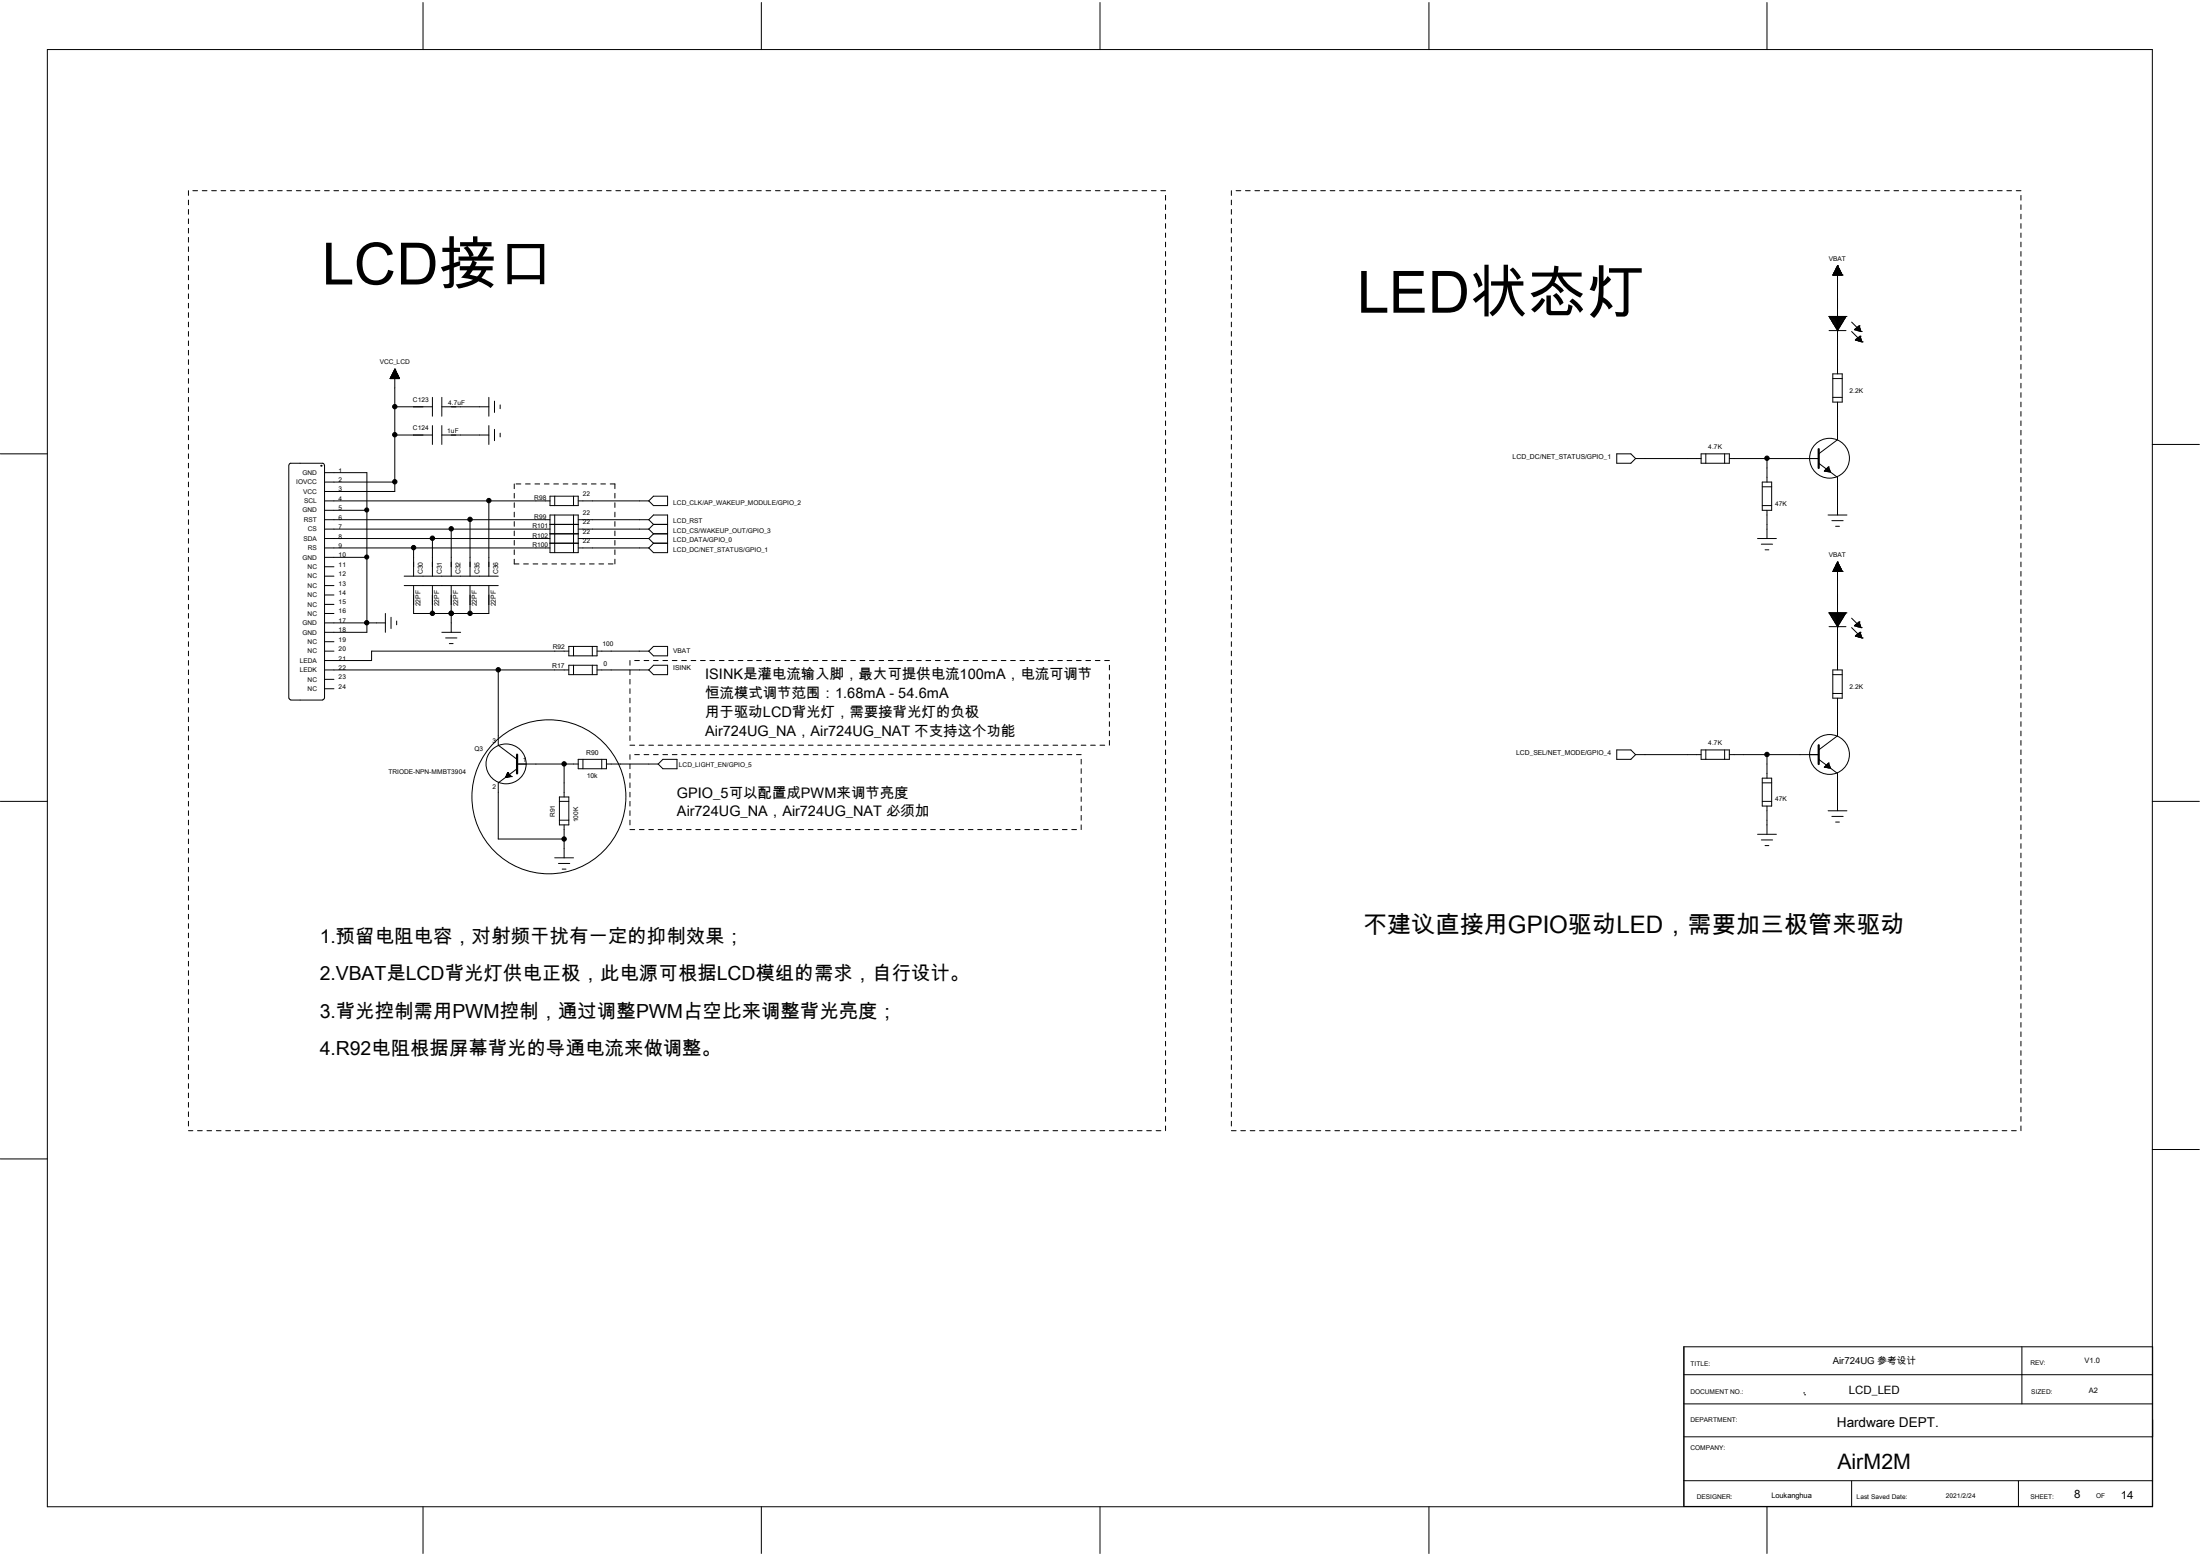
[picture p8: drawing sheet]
<svg xmlns="http://www.w3.org/2000/svg" width="297mm" height="210mm" viewBox="0 0 297 210" stroke-linecap="round" stroke-linejoin="round" font-family="sans-serif">
<g fill="none" stroke="#000" stroke-width=".14">
<path d="M6.4 6.7h284.2v196.7h-284.2zM57.1 .3v6.4M102.8 .3v6.4M148.5 .3v6.4M192.9 .3v6.4M238.5 .3v6.4M25.4 25.7v.7M25.4 27v.6M25.4 28.3v.6M25.4 29.5v.7M25.4 30.8v.7M25.4 32v.7"/>
<path d="M25.4 33.3v.7M25.4 34.6v.6M25.4 35.9v.6M25.4 37.1v.7M25.4 38.4v.6M25.4 39.7v.6M26 25.7h.7M27.3 25.7h.6M28.6 25.7h.6M29.8 25.7h.7M31.1 25.7h.6M32.4 25.7h.6"/>
<path d="M33.7 25.7h.6M34.9 25.7h.7M36.2 25.7h.6M37.5 25.7h.6M38.7 25.7h.7M40 25.7h.6M41.3 25.7h.6M42.5 25.7h.7M43.8 25.7h.6M45.1 25.7h.6M46.4 25.7h.6M47.6 25.7h.7"/>
<path d="M48.9 25.7h.6M50.2 25.7h.6M51.4 25.7h.6M52.7 25.7h.6M53.9 25.7h.7M55.2 25.7h.6M56.5 25.7h.6M57.7 25.7h.7M59 25.7h.6M60.3 25.7h.6M61.6 25.7h.6M62.8 25.7h.7"/>
<path d="M64.1 25.7h.6M65.4 25.7h.6M66.6 25.7h.7M67.9 25.7h.6M69.2 25.7h.6M70.4 25.7h.7M71.7 25.7h.6M73 25.7h.6M74.3 25.7h.6M75.5 25.7h.7M76.8 25.7h.6M78.1 25.7h.6"/>
<path d="M79.3 25.7h.7M80.6 25.7h.6M81.9 25.7h.6M83.1 25.7h.7M84.4 25.7h.6M85.7 25.7h.6M87 25.7h.6M88.2 25.7h.7M89.5 25.7h.6M90.8 25.7h.6M92 25.7h.7M93.3 25.7h.6"/>
<path d="M94.6 25.7h.6M95.8 25.7h.7M97.1 25.7h.6M98.4 25.7h.6M99.7 25.7h.6M100.9 25.7h.7M102.2 25.7h.6M103.4 25.7h.7M104.7 25.7h.6M106 25.7h.6M107.2 25.7h.7M108.5 25.7h.6"/>
<path d="M109.8 25.7h.6M111 25.7h.7M112.3 25.7h.6M113.6 25.7h.6M114.9 25.7h.6M116.1 25.7h.7M117.4 25.7h.6M118.7 25.7h.6M119.9 25.7h.7M121.2 25.7h.6M122.5 25.7h.6M123.7 25.7h.7"/>
<path d="M125 25.7h.6M126.3 25.7h.6M127.6 25.7h.6M128.8 25.7h.7M130.1 25.7h.6M131.4 25.7h.6M132.6 25.7h.7M133.9 25.7h.6M135.2 25.7h.6M136.4 25.7h.7M137.7 25.7h.6M139 25.7h.6"/>
<path d="M140.3 25.7h.6M141.5 25.7h.7M142.8 25.7h.6M144.1 25.7h.6M145.3 25.7h.7M146.6 25.7h.6M147.9 25.7h.6M149.1 25.7h.7M150.4 25.7h.6M151.7 25.7h.6M152.9 25.7h.6M154.2 25.7h.6"/>
<path d="M155.4 25.7h.7M156.7 25.7h.7M157.4 26.4v.6M157.4 27.6v.7M157.4 28.9v.6M157.4 30.2v.6M157.4 31.5v.5M157.4 32.7v.6M157.4 34v.6M157.4 35.2v.7M157.4 36.5v.6M157.4 37.8v.6"/>
<path d="M157.4 39v.7M166.2 25.7v.7M166.2 27v.6M166.2 28.3v.6M166.2 29.5v.7M166.2 30.8v.7M166.2 32v.7M166.2 33.3v.7M166.2 34.6v.6M166.2 35.9v.6M166.2 37.1v.7M166.2 38.4v.6"/>
<path d="M166.2 39.7v.6M166.9 25.7h.6M168.1 25.7h.7M169.4 25.7h.7M170.7 25.7h.6M172 25.7h.6M173.2 25.7h.7M174.5 25.7h.6M175.8 25.7h.6M177 25.7h.7M178.3 25.7h.6M179.6 25.7h.6"/>
<path d="M180.8 25.7h.7M182.1 25.7h.7M183.4 25.7h.6M184.7 25.7h.6M185.9 25.7h.7M187.2 25.7h.6M188.5 25.7h.6M189.7 25.7h.7M191 25.7h.6M192.3 25.7h.6M193.5 25.7h.7M194.8 25.7h.7"/>
<path d="M196.1 25.7h.6M197.4 25.7h.6M198.6 25.7h.7M199.9 25.7h.6M201.2 25.7h.6M202.4 25.7h.7M203.7 25.7h.6M204.9 25.7h.7M206.2 25.7h.6M207.5 25.7h.6M208.7 25.7h.7M210 25.7h.7"/>
<path d="M211.3 25.7h.6M212.6 25.7h.6M213.8 25.7h.7M215.1 25.7h.6M216.4 25.7h.6M217.6 25.7h.7M218.9 25.7h.6M220.2 25.7h.6M221.4 25.7h.7M222.7 25.7h.7M224 25.7h.6M225.3 25.7h.6"/>
<path d="M226.5 25.7h.7M227.8 25.7h.6M229 25.7h.7M230.3 25.7h.6M231.6 25.7h.6M232.8 25.7h.7M234.1 25.7h.6M235.4 25.7h.6M236.6 25.7h.7M237.9 25.7h.6M239.2 25.7h.6M240.5 25.7h.6"/>
<path d="M241.7 25.7h.7M243 25.7h.6M244.3 25.7h.6M245.5 25.7h.7M246.8 25.7h.6M247.4 37.1h.1M247.4 37.1h1.3M247.5 37.1h1.2M247.5 37h1.2v.1M247.6 37.1v-.2h1v.2M247.6 36.9h1M247.6 36.8h1v.3"/>
<path d="M247.6 36.8v.3M247.6 36.8h.9M247.6 36.7h.9v.4M247.6 36.7v.4M247.7 37.1v-.5h.8v.5M247.7 36.7h.8M247.7 36.6h.8M247.8 36.5h.6v.6M247.8 36.4h.6v.7M247.9 36.3h.4v.8M247.9 36.3v.8M247.9 36.3h.4"/>
<path d="M247.9 36.2h.4v.9M247.9 36.2v.9M247.9 36.1v1M247.9 36.1h.3v1M247.9 36.2h.3M248 36.1h.2M248 36h.2v1.1M248.1 35.9h.1M248.1 25.7h.6M248.1 35.9v14.6M248.1 35.9l-.7 1.2M248.1 35.9l.6 1.2"/>
<path d="M248.1 35.9v1.2M248.2 36h-.2v1.1M248.3 36.4h-.5v.7M248.4 36.5h-.6v.6M248.7 37h-1.2v.1M248.7 37.1h.1M249.3 25.7h.7M250.6 25.7h.6M251.9 25.7h.6M253.2 25.7h.6M254.4 25.7h.7M255.7 25.7h.6"/>
<path d="M257 25.7h.6M258.2 25.7h.7M259.5 25.7h.6M260.8 25.7h.6M262 25.7h.7M263.3 25.7h.6M264.6 25.7h.6M265.9 25.7h.6M267.1 25.7h.7M268.4 25.7h.6M269.7 25.7h.6M270.9 25.7h.7"/>
<path d="M272.2 25.7h.6M272.8 26.4v.6M272.8 27.6v.7M272.8 28.9v.6M272.8 30.2v.6M272.8 31.5v.5M272.8 32.7v.6M272.8 34v.6M272.8 35.2v.7M272.8 36.5v.6M272.8 37.8v.6M272.8 39v.7"/>
<path d="M25.4 40.9v.7M25.4 42.2v.6M25.4 43.5v.6M25.4 44.7v.7M25.4 46v.7M25.4 47.3v.6M25.4 48.6v.6M25.4 49.8v.7M25.4 51.1v.6M25.4 52.4v.6M25.4 53.6v.7M25.4 54.9v.6"/>
<path d="M25.4 56.2v.6M25.4 57.4v.7M25.4 58.7v.7M25.4 60v.6M52.7 51.1h1.2M52.7 51h1.2M52.7 51.1v-.1h1.2v.1M52.8 50.9h1M52.8 51.1v-.3h1v.3M52.8 50.8h1M52.9 51.1v-.3h.9v.3M52.9 50.7h.9"/>
<path d="M52.9 51.1v-.5h.8v.5M52.9 50.6h.8M53 51.1v-.6h.7v.6M53 50.5h.6M53 50.4h.6M53 51.1v-.8h.6v.8M53.1 50.3h.5M53.1 50.2h.4v.9M53.2 51.1v-1h.3v1M53.2 50.1h.2M53.3 50h.1M53.3 49.8h.1"/>
<path d="M53.3 49.8v16.5h-9.5M53.3 58.7h5.1M53.3 54.9h5.1M53.3 49.8l-.6 1.3h1.2M53.3 49.8l.6 1.3M53.3 49.9h.1M53.4 50h-.1v1.1M53.4 49.9v1.2M53.4 50h-.2v1.1M53.4 50v1.1M53.5 50.2h-.4v.9M53.6 50.5h-.6v.6"/>
<path d="M53.6 50.4v.7M58.4 53.6v2.6M58.4 57.4v2.6M59.6 58.7h6.4M59.6 53.6v2.6M59.6 57.4v2.6M59.6 54.9h6.4M66 53.6v2.6M66 57.4v2.6M66.8 54.1v1.6M66.8 58v1.5M67.5 54.7v.5"/>
<path d="M67.5 58.5v.5M157.4 40.3v.6M157.4 41.6v.6M157.4 42.8v.7M157.4 44.1v.6M157.4 45.4v.6M157.4 46.7v.6M157.4 47.9v.7M157.4 49.2v.6M157.4 50.5v.6M157.4 51.7v.7M157.4 53v.6"/>
<path d="M157.4 54.3v.6M157.4 55.5v.7M157.4 56.8v.6M157.4 58.1v.6M157.4 59.4v.6M166.2 40.9v.7M166.2 42.2v.6M166.2 43.5v.6M166.2 44.7v.7M166.2 46v.7M166.2 47.3v.6M166.2 48.6v.6"/>
<path d="M166.2 49.8v.7M166.2 51.1v.6M166.2 52.4v.6M166.2 53.6v.7M166.2 54.9v.6M166.2 56.2v.6M166.2 57.4v.7M166.2 58.7v.7M166.2 60v.6M246.9 42.7h.1M246.9 44.6h2.3M246.9 42.7h2.3"/>
<path d="M246.9 42.7l1.2 1.9M247 42.8h2.2M247.1 42.7v.3M247.1 43h2M247.2 43.1h1.8M247.2 42.7v.4M247.3 43.2h1.6M247.3 42.7v.6h1.5v-.6M247.4 43.5h1.4M247.4 50.5h1.3v3.8h-1.3zM247.4 42.7v.9M247.4 53.6h1.3"/>
<path d="M247.4 51.1h1.3M247.5 43.6h1.2M247.6 43.7h1M247.6 42.7v1.1M247.6 43.9h.9M247.7 42.7v1.3h.8v-1.3M247.8 44.1h.6M247.8 42.7v1.5M247.9 44.2h.4M247.9 44.4h.3M247.9 42.7v1.7M248 44.5h.2"/>
<path d="M248.1 44.6h.1M248.1 54.3v5.1l-2.6 1.9M248.2 42.7v1.7M248.3 42.7v1.5M248.6 42.7v1.1M248.7 42.7v.9M249 42.7v.4M249.1 42.7v.2M249.2 42.7h.1M249.2 42.7l-1.1 1.9M250 43.5l1.2 1.2M250 44.7l1.2 1.3"/>
<path d="M250.4 44.5h.1M250.4 44.5h.8M250.4 44.5l.8 .2M250.5 45.9h.1M250.5 44.4h.6v.3M250.5 44.4l-.1 .1M250.5 44.4v.1M250.5 45.9l.9 .2M250.5 45.9h.8M250.6 44.3v.3M250.6 45.8v.1M250.6 45.8l-.1 .1"/>
<path d="M250.6 45.8h.6v.3M250.7 44.2h.4M250.7 44.2v.4h.5M250.7 45.7v.3M250.8 45.6h.4M250.9 44.1h.1M250.9 44.1v.6M250.9 45.6v.4h.4M251 44h.1M251 44l.2 .7M251 44l-.5 .4M251 44v.7"/>
<path d="M251 45.5v.6M251 45.5h.2M251.1 45.4h.1M251.1 45.4v.7M251.1 45.4l.3 .7M251.1 45.4l-.5 .4M251.2 44.7h.1M251.4 46.1h.1M272.8 40.3v.6M272.8 41.6v.6M272.8 42.8v.7M272.8 44.1v.6"/>
<path d="M272.8 45.4v.6M272.8 46.7v.6M272.8 47.9v.7M272.8 49.2v.6M272.8 50.5v.6M272.8 51.7v.7M272.8 53v.6M272.8 54.3v.6M272.8 55.5v.7M272.8 56.8v.6M272.8 58.1v.6M272.8 59.4v.6"/>
<path d="M290.6 60h6.3M0 61.3h6.4M25.4 61.3v.6M25.4 62.5v.7M25.4 63.8v.6M25.4 65.1v.6M25.4 66.3v.7M25.4 67.6v.6M25.4 68.9v.6M25.4 70.1v.7M25.4 71.4v.7M25.4 72.7v.6"/>
<path d="M25.4 74v.6M25.4 75.2v.7M25.4 76.5v.6M25.4 77.8v.6M25.4 79v.7M39 62.8v31.4M39 62.7l.2-.2h4.4l.1 .1 .1 .2M43.3 62.8l.2 .1h-.1zM43.8 62.8v31.4M43.8 63.8h5.7v21.5h-5.7M43.8 65.1h9.5M43.8 67.6h30.5"/>
<path d="M43.8 68.9h5.7M43.8 70.1h30.5M43.8 71.4h30.5M43.8 72.7h30.5M43.8 74h30.5M43.8 75.2h5.7M43.8 76.5h1.3M43.8 77.8h1.3M43.8 79h1.3M54.6 77.8h12.7M54.6 79h12.7M55.8 79v3.8h10.2v-3.8"/>
<path d="M55.8 74v3.8M58.4 72.7v5.1M58.4 79v3.8M60.9 71.4v6.4M60.9 79v6.3M63.5 70.1v7.7M63.5 79v3.8M66 67.6v10.2M69.4 65.3v.7M69.4 66.6v.6M69.4 67.9v.6M69.4 69.1v.7"/>
<path d="M69.4 70.4v.6M69.4 71.7v.6M69.4 72.9v.7M69.4 74.2v.6M69.4 75.5v.6h.7M69.7 65.3h.6M70.7 76.1h.6M71 65.3h.6M72 76.1h.6M72.2 65.3h.7M73.2 76.1h.7M73.5 65.3h.6"/>
<path d="M74.3 67h3.8v1.2h-3.8zM74.3 69.5h3.8v5.1h-3.8zM74.3 70.8h3.8M74.3 73.3h3.8M74.3 72.1h3.8M74.5 76.1h.6M74.8 65.3h.6M74.9 67v1.2M74.9 69.5v5.1M75.8 76.1h.6M76 65.3h.7M77 76.1h.7"/>
<path d="M77.3 65.3h.6M77.4 67v1.2M77.4 69.5v5.1M78.1 67.6h9.5M78.1 70.1h9.5M78.1 71.4h9.5M78.1 72.7h9.5M78.1 74h9.5M78.3 76.1h.7M78.6 65.3h.6M79.6 76.1h.6M79.8 65.3h.7"/>
<path d="M80.9 76.1h.6M81.1 65.3h.6M82.1 76.1h.7M82.4 65.3h.6v.7M83 66.6v.6M83 67.9v.6M83 69.1v.7M83 70.4v.6M83 71.7v.6M83 72.9v.7M83 74.2v.6M83 75.5v.6"/>
<path d="M87.6 70.1l.6-.6h1.9v5.1h-1.9l-.6-.6M87.6 71.4l.6 .7M87.6 70.1l.6 .7M87.6 72.7l.6 .6M88.2 67h1.9v1.2h-1.9l-.6-.6zM88.2 70.8h1.9M88.2 73.3h1.9M88.2 72.1h1.9M88.2 70.8l-.6 .6M88.2 72.1l-.6 .6M88.2 73.3l-.6 .7M157.4 60.6v.7"/>
<path d="M157.4 61.9v.6M157.4 63.2v.6M157.4 64.4v.7M157.4 65.7v.6M157.4 67v.6M157.4 68.2v.7M157.4 69.5v.6M157.4 70.8v.6M157.4 72.1v.6M157.4 73.3v.7M157.4 74.6v.6M157.4 75.9v.6"/>
<path d="M157.4 77.1v.7M157.4 78.4v.6M157.4 79.7v.6M166.2 61.3v.6M166.2 62.5v.7M166.2 63.8v.6M166.2 65.1v.6M166.2 66.3v.7M166.2 67.6v.6M166.2 68.9v.6M166.2 70.1v.7M166.2 71.4v.7"/>
<path d="M166.2 72.7v.6M166.2 74v.6M166.2 75.2v.7M166.2 76.5v.6M166.2 77.8v.6M166.2 79v.7M218.3 61.3h1.9l.6 .6-.6 .6h-1.9zM220.8 61.9h8.9M229.7 61.3h3.8v1.2h-3.8zM230.3 61.3v1.2M232.8 61.3v1.2M233.5 61.9h12"/>
<path d="M237.3 72.7h2.5M237.8 73.4h1.5M237.9 65.1h1.3v3.8h-1.3zM237.9 68.2h1.3M237.9 65.7h1.3M238.3 74.2h.5M238.5 61.9v3.2M238.5 68.9v3.8M245.5 62.5l2.6 1.9v5.1M246.3 63.6h.1M246.3 63.5h.8M246.4 63.4v.2"/>
<path d="M246.5 63.4h.5M246.5 63.3v.3M246.6 63.3h.3M246.7 63.2v.5M246.7 63.2h.2M246.8 69.5h2.5M246.8 63v.7h.3M246.8 63h.1M246.8 63l-.5 .6M246.8 63l.3 .7-.8-.1M246.9 63.2v.5M247.1 63.6v.1"/>
<path d="M247.3 70.3h1.5M247.4 77.1h.1M247.4 77.1h1.3M247.5 77.1h1.2M247.5 77.1v-.1h1.2v.1M247.5 77h1.2M247.6 76.9h1v.2M247.6 76.8v.3M247.6 76.8h1M247.6 76.7v.4M247.6 76.8h.9M247.7 76.6v.5"/>
<path d="M247.7 76.6h.8v.5M247.7 76.7h.8M247.7 76.6h.8M247.8 77.1v-.6h.6v.6M247.8 76.5h.6M247.8 71h.5M247.8 76.4h.6v.7M247.9 76.2v.9M247.9 76.3h.4M247.9 76.2h.4M247.9 76.1h.3v1M247.9 76v1.1"/>
<path d="M247.9 76.2h.3M248 76.1h.2M248 75.9v1.2M248 76h.2v1.1M248 76h.2M248.1 75.9h.1M248.1 75.9v14.5M248.1 75.9v1.2M248.1 75.9l-.7 1.2M248.1 75.9l.6 1.2M248.3 76.2v.9M248.3 76.4h-.5v.7"/>
<path d="M248.3 76.3v.8M248.5 76.7v.4M248.6 76.9h-1v.2M248.6 76.8v.3M248.7 77.1h.1M272.8 60.6v.7M272.8 61.9v.6M272.8 63.2v.6M272.8 64.4v.7M272.8 65.7v.6M272.8 67v.6M272.8 68.2v.7"/>
<path d="M272.8 69.5v.6M272.8 70.8v.6M272.8 72.1v.6M272.8 73.3v.7M272.8 74.6v.6M272.8 75.9v.6M272.8 77.1v.7M272.8 78.4v.6M272.8 79.7v.6M25.4 80.3v.6M25.4 81.6v.6M25.4 82.8v.6"/>
<path d="M25.4 84.1v.6M25.4 85.3v.7M25.4 86.6v.6M25.4 87.9v.6M25.4 89.2v.6M25.4 90.4v.7M25.4 91.7v.6M25.4 93v.6M25.4 94.2v.7M25.4 95.5v.6M25.4 96.8v.6M25.4 98v.7"/>
<path d="M25.4 99.3v.6M39 94.2l.2 .2M39.2 94.5h4.4M43.8 94.2l-.2 .2M43.8 80.3h1.3M43.8 81.6h1.3M43.8 82.8h1.3M43.8 84.1h8.2M43.8 86.6h1.3M43.8 87.9h1.3M43.8 90.4h33M43.8 91.7h1.3"/>
<path d="M43.8 93h1.3M49.5 84.1h.1M52 82.8v2.5M52.8 83.3v1.5M53.6 83.8v.5M59.6 85.3h2.6M60.2 86.1h1.5M60.7 86.9h.5M60.9 82.8h.1M67.3 90.4v10.2l2.5 1.9M76.8 87.9h-26.6v1.3h-6.4M76.8 87.2h3.8v1.3h-3.8z"/>
<path d="M76.8 89.8h3.8v1.3h-3.8zM77.4 87.2v1.3M77.4 89.8v1.3M80 87.2v1.3M80 89.8v1.3M80.6 87.9h7M80.6 90.4h7M85 89.2v.6M85 90.4v.7M85 91.7v.6M85 93v.6M85 94.2v.7"/>
<path d="M85 95.5v.6M85 96.8v.6M85 98v.7M85 99.3v.6M85.7 89.2h.6M87 89.2h.6M88.2 89.2h.7M88.2 87.2h1.9v1.3h-1.9l-.6-.6zM88.2 89.8h1.9v1.3h-1.9l-.6-.7zM89.5 89.2h.6M90.8 89.2h.6M92 89.2h.7"/>
<path d="M93.3 89.2h.6M94.6 89.2h.6M95.8 89.2h.7M97.1 89.2h.6M98.4 89.2h.6M99.7 89.2h.6M100.9 89.2h.7M102.2 89.2h.6M103.4 89.2h.7M104.7 89.2h.6M106 89.2h.6M107.2 89.2h.7"/>
<path d="M108.5 89.2h.6M109.8 89.2h.6M111 89.2h.7M112.3 89.2h.6M113.6 89.2h.6M114.9 89.2h.6M116.1 89.2h.7M117.4 89.2h.6M118.7 89.2h.6M119.9 89.2h.7M121.2 89.2h.6M122.5 89.2h.6"/>
<path d="M123.7 89.2h.7M125 89.2h.6M126.3 89.2h.6M127.6 89.2h.6M128.8 89.2h.7M130.1 89.2h.6M131.4 89.2h.6M132.6 89.2h.7M133.9 89.2h.6M135.2 89.2h.6M136.4 89.2h.7M137.7 89.2h.6"/>
<path d="M139 89.2h.6M140.3 89.2h.6M141.5 89.2h.7M142.8 89.2h.6M144.1 89.2h.6M145.3 89.2h.7M146.6 89.2h.6M147.9 89.2h.6M149.1 89.2h.7M149.8 89.8v.6M149.8 91.1v.6M149.8 92.3v.7"/>
<path d="M149.8 93.6v.6M149.8 94.9v.6M149.8 96.1v.7M149.8 97.4v.6M149.8 98.7v.6M149.8 99.9v.7M157.4 80.9v.7M157.4 82.2v.6M157.4 83.4v.7M157.4 84.7v.6M157.4 86v.6M157.4 87.2v.7"/>
<path d="M157.4 88.5v.7M157.4 89.8v.6M157.4 91.1v.6M157.4 92.3v.7M157.4 93.6v.6M157.4 94.9v.6M157.4 96.1v.7M157.4 97.4v.6M157.4 98.7v.6M157.4 99.9v.7M166.2 80.3v.6M166.2 81.6v.6"/>
<path d="M166.2 82.8v.6M166.2 84.1v.6M166.2 85.3v.7M166.2 86.6v.6M166.2 87.9v.6M166.2 89.2v.6M166.2 90.4v.7M166.2 91.7v.6M166.2 93v.6M166.2 94.2v.7M166.2 95.5v.6M166.2 96.8v.6"/>
<path d="M166.2 98v.7M166.2 99.3v.6M246.9 82.7h.1M246.9 84.6h2.3M246.9 82.7h2.3M246.9 82.7l1.2 1.9M247 82.8h2.2M247.1 82.7v.2M247.1 82.9h2M247.2 82.7v.4M247.2 83.1h1.8M247.3 83.2h1.6"/>
<path d="M247.3 82.7v.6h1.5v-.6M247.4 83.4h1.4M247.4 90.4h1.3v3.8h-1.3zM247.4 82.7v.8M247.4 91.1h1.3M247.4 93.6h1.3M247.5 83.6h1.2M247.6 82.7v1M247.6 83.7h1M247.6 83.8h.9M247.7 82.7v1.2h.8v-1.2M247.8 84.1h.6"/>
<path d="M247.8 82.7v1.5M247.9 84.2h.4M247.9 82.7v1.7M247.9 84.3h.3M248 84.5h.2M248.1 84.6h.1M248.1 94.2v5.1l-2.6 1.9M248.2 82.7v1.7M248.3 82.7v1.5M248.6 82.7v1M248.7 82.7v.8M249 82.7v.4"/>
<path d="M249.1 82.7v.2M249.2 82.7h.1M249.2 82.7l-1.1 1.9M250 83.4l1.2 1.3M250 84.7l1.2 1.3M250.4 84.5h.1M250.4 84.5h.8M250.4 84.5l.8 .2M250.5 85.9h.1M250.5 84.3v.2M250.5 84.3h.6v.4M250.5 84.3l-.1 .2"/>
<path d="M250.5 85.9l.9 .2M250.5 85.9h.8M250.6 84.2v.3M250.6 85.7v.2M250.6 85.7h.6v.4M250.6 85.7l-.1 .2M250.7 84.2h.4M250.7 84.1v.5h.5M250.7 85.6v.3M250.8 85.6h.4M250.9 84.1h.1M250.9 84v.6"/>
<path d="M250.9 85.5v.5h.4M251 83.9h.1M251 83.9v.8M251 85.4v.6M251 83.9l.2 .8M251 83.9l-.5 .4M251 85.5h.2M251.1 85.3h.1M251.1 85.3v.8M251.1 85.3l.3 .8M251.1 85.3l-.5 .4M251.2 84.7h.1"/>
<path d="M251.4 86.1h.1M272.8 80.9v.7M272.8 82.2v.6M272.8 83.4v.7M272.8 84.7v.6M272.8 86v.6M272.8 87.2v.7M272.8 88.5v.7M272.8 89.8v.6M272.8 91.1v.6M272.8 92.3v.7M272.8 93.6v.6"/>
<path d="M272.8 94.9v.6M272.8 96.1v.7M272.8 97.4v.6M272.8 98.7v.6M272.8 99.9v.7M0 108.2h6.4M25.4 100.6v.6M25.4 101.9v.6M25.4 103.1v.7M25.4 104.4v.6M25.4 105.7v.6M25.4 106.9v.7"/>
<path d="M25.4 108.2v.6M25.4 109.4v.7M25.4 110.7v.6M25.4 112v.6M25.4 113.2v.7M25.4 114.5v.6M25.4 115.8v.6M25.4 117.1v.6M25.4 118.3v.7M25.4 119.6v.6M68.3 104.9h.3M68.3 104.8v.1"/>
<path d="M68.3 104.8h.7M68.4 104.6h.5M68.4 104.5h.4M68.4 104.5v.4M68.5 104.4h.2M68.5 104.3h.1M68.5 104.3l.5 .5M68.5 104.3l-.3 .6 .8-.1M68.5 104.3v.6M68.7 104.4v.5M68.8 104.6v.3M68.9 104.7v.1"/>
<path d="M69 104.8h.1M69.8 103.1h8.3M69.8 103.8l-2.5 1.9v7.5h8.9M74.9 115.8h2.5M75.4 116.5h1.5M75.5 108.2h1.3M75.5 107.6h1.3v3.7h-1.3zM75.5 110.7h1.3M75.9 117.3h.5M76.2 103.1h.1M76.2 113.2h.1M76.2 103.1v4.5"/>
<path d="M76.2 111.3v4.5M78.1 102.5h3.8v1.3h-3.8zM78.7 102.5v1.3M81.2 102.5v1.3M81.9 103.1h7M85 101.9v.6M85 103.1v.7M85 104.4v.6M85 105.7v.6M85 106.9v.7M85 108.2v.6M85 109.4v.7"/>
<path d="M85 110.7v.6M85 100.6h.7M85 112h.7M85.7 101.9h.6M86.3 100.6h.7M86.3 112h.7M87 101.9h.6M87.6 100.6h.6M87.6 112h.6M88.2 101.9h.7M88.9 100.6h.6M88.9 112h.6"/>
<path d="M89.5 101.9h.6M89.5 102.5h1.9v1.3h-1.9l-.6-.7zM90.1 100.6h.7M90.1 112h.7M90.8 101.9h.6M91.4 100.6h.6M91.4 112h.6M92 101.9h.7M92.7 100.6h.6M92.7 112h.6M93.3 101.9h.6M93.9 100.6h.7"/>
<path d="M93.9 112h.7M94.6 101.9h.6M95.2 100.6h.6M95.2 112h.6M95.8 101.9h.7M96.5 100.6h.6M96.5 112h.6M97.1 101.9h.6M97.7 100.6h.7M97.7 112h.7M98.4 101.9h.6M99 100.6h.7"/>
<path d="M99 112h.7M99.7 101.9h.6M100.3 100.6h.6M100.3 112h.6M100.9 101.9h.7M101.6 100.6h.6M101.6 112h.6M102.2 101.9h.6M102.8 100.6h.6M102.8 112h.6M103.4 101.9h.7M104.1 100.6h.6"/>
<path d="M104.1 112h.6M104.7 101.9h.6M105.3 100.6h.7M105.3 112h.7M106 101.9h.6M106.6 100.6h.6M106.6 112h.6M107.2 101.9h.7M107.9 100.6h.6M107.9 112h.6M108.5 101.9h.6M109.1 100.6h.7"/>
<path d="M109.1 112h.7M109.8 101.9h.6M110.4 100.6h.6M110.4 112h.6M111 101.9h.7M111.7 100.6h.6M111.7 112h.6M112.3 101.9h.6M112.9 100.6h.7M112.9 112h.7M113.6 101.9h.6M114.2 100.6h.7"/>
<path d="M114.2 112h.7M114.9 101.9h.6M115.5 100.6h.6M115.5 112h.6M116.1 101.9h.7M116.8 100.6h.6M116.8 112h.6M117.4 101.9h.6M118 100.6h.7M118 112h.7M118.7 101.9h.6M119.3 100.6h.6"/>
<path d="M119.3 112h.6M119.9 101.9h.7M120.6 100.6h.6M120.6 112h.6M121.2 101.9h.6M121.8 100.6h.7M121.8 112h.7M122.5 101.9h.6M123.1 100.6h.6M123.1 112h.6M123.7 101.9h.7M124.4 100.6h.6"/>
<path d="M124.4 112h.6M125 101.9h.6M125.6 100.6h.7M125.6 112h.7M126.3 101.9h.6M126.9 100.6h.7M126.9 112h.7M127.6 101.9h.6M128.2 100.6h.6M128.2 112h.6M128.8 101.9h.7M129.5 100.6h.6"/>
<path d="M129.5 112h.6M130.1 101.9h.6M130.7 100.6h.7M130.7 112h.7M131.4 101.9h.6M132 100.6h.6M132 112h.6M132.6 101.9h.7M133.3 100.6h.6M133.3 112h.6M133.9 101.9h.6M134.5 100.6h.7"/>
<path d="M134.5 112h.7M135.2 101.9h.6M135.8 100.6h.6M135.8 112h.6M136.4 101.9h.7M137.1 100.6h.6M137.1 112h.6M137.7 101.9h.6M138.3 100.6h.7M138.3 112h.7M139 101.9h.6M139.6 100.6h.7"/>
<path d="M139.6 112h.7M140.3 101.9h.6M140.9 100.6h.6M140.9 112h.6M141.5 101.9h.7M142.2 100.6h.6M142.2 112h.6M142.8 101.9h.6M143.4 100.6h.7M143.4 112h.7M144.1 101.9h.6M144.7 100.6h.6"/>
<path d="M144.7 112h.6M145.3 101.9h.7M146 100.6h.6M146 102.5v.6M146 103.8v.6M146 105v.7M146 106.3v.6M146 107.6v.6M146 108.8v.6M146 110.1v.6M146 111.3v.7M147.2 100.6h.7"/>
<path d="M148.5 100.6h.6M157.4 101.2v.7M157.4 102.5v.6M157.4 103.8v.6M157.4 105v.7M157.4 106.3v.6M157.4 107.6v.6M157.4 108.8v.6M157.4 110.1v.6M157.4 111.3v.7M157.4 112.6v.6M157.4 113.9v.6"/>
<path d="M157.4 115.1v.7M157.4 116.4v.7M157.4 117.7v.6M157.4 119v.6M166.2 100.6v.6M166.2 101.9v.6M166.2 103.1v.7M166.2 104.4v.6M166.2 105.7v.6M166.2 106.9v.7M166.2 108.2v.6M166.2 109.4v.7"/>
<path d="M166.2 110.7v.6M166.2 112v.6M166.2 113.2v.7M166.2 114.5v.6M166.2 115.8v.6M166.2 117.1v.6M166.2 118.3v.7M166.2 119.6v.6M218.3 101.2h1.9l.6 .7-.6 .6h-1.9zM220.8 101.9h8.9M229.7 101.2h3.8v1.3h-3.8zM230.3 101.2v1.3"/>
<path d="M232.8 101.2v1.3M233.5 101.9h12M237.3 112.6h2.5M237.8 113.4h1.5M237.9 108.2h1.3M237.9 105h1.3v3.8h-1.3zM237.9 105.7h1.3M238.3 114.1h.5M238.5 101.9v3.1M238.5 108.8v3.8M245.5 102.5l2.6 1.9v5M246.3 103.5h.1"/>
<path d="M246.3 103.5h.8M246.4 103.4v.2M246.5 103.4h.5M246.5 103.3v.3M246.6 103.3h.3M246.7 103.2v.4M246.7 103.1h.2M246.8 103v.7M246.8 103.6h.3M246.8 109.4h2.5M246.8 103h.1M246.8 103l-.5 .5"/>
<path d="M246.8 103l.3 .7-.8-.2M246.9 103.2v.5M247.1 103.5v.2M247.3 110.2h1.5M247.8 111h.5M272.8 101.2v.7M272.8 102.5v.6M272.8 103.8v.6M272.8 105v.7M272.8 106.3v.6M272.8 107.6v.6M272.8 108.8v.6"/>
<path d="M272.8 110.1v.6M272.8 111.3v.7M272.8 112.6v.6M272.8 113.9v.6M272.8 115.1v.7M272.8 116.4v.7M272.8 117.7v.6M272.8 119v.6M290.6 108.2h6.3M25.4 120.9v.6M25.4 122.1v.7M25.4 123.4v.6"/>
<path d="M25.4 124.7v.6M25.4 125.9v.7M25.4 127.2v.6M25.4 128.5v.6M25.4 129.8v.6M25.4 131v.7M25.4 132.3v.6M25.4 133.6v.6M25.4 134.8v.7M25.4 136.1v.6M25.4 137.4v.6M25.4 138.6v.7"/>
<path d="M25.4 139.9v.6M157.4 120.2v.7M157.4 121.5v.6M157.4 122.8v.6M157.4 124v.7M157.4 125.3v.6M157.4 126.6v.6M157.4 127.8v.7M157.4 129.1v.7M157.4 130.4v.6M157.4 131.7v.6M157.4 132.9v.7"/>
<path d="M157.4 134.2v.6M157.4 135.5v.6M157.4 136.7v.7M157.4 138v.6M157.4 139.3v.6M166.2 120.9v.6M166.2 122.1v.7M166.2 123.4v.6M166.2 124.7v.6M166.2 125.9v.7M166.2 127.2v.6M166.2 128.5v.6"/>
<path d="M166.2 129.8v.6M166.2 131v.7M166.2 132.3v.6M166.2 133.6v.6M166.2 134.8v.7M166.2 136.1v.6M166.2 137.4v.6M166.2 138.6v.7M166.2 139.9v.6M272.8 120.2v.7M272.8 121.5v.6M272.8 122.8v.6"/>
<path d="M272.8 124v.7M272.8 125.3v.6M272.8 126.6v.6M272.8 127.8v.7M272.8 129.1v.7M272.8 130.4v.6M272.8 131.7v.6M272.8 132.9v.7M272.8 134.2v.6M272.8 135.5v.6M272.8 136.7v.7M272.8 138v.6"/>
<path d="M272.8 139.3v.6M0 156.4h6.4M25.4 141.2v.6M25.4 142.5v.6M25.4 143.7v.7M25.4 145v.6M25.4 146.3v.6M25.4 147.5v.7M25.4 148.8v.6M25.4 150.1v.6M25.4 151.3v.7M25.4 152.6h.6"/>
<path d="M26.7 152.6h.6M27.9 152.6h.7M29.2 152.6h.6M30.5 152.6h.6M31.7 152.6h.7M33 152.6h.7M34.3 152.6h.6M35.6 152.6h.6M36.8 152.6h.7M38.1 152.6h.6M39.4 152.6h.6M40.6 152.6h.7"/>
<path d="M41.9 152.6h.6M43.2 152.6h.6M44.4 152.6h.7M45.7 152.6h.7M47 152.6h.6M48.3 152.6h.6M49.5 152.6h.7M50.8 152.6h.6M52 152.6h.7M53.3 152.6h.6M54.6 152.6h.6M55.8 152.6h.7"/>
<path d="M57.1 152.6h.6M58.4 152.6h.6M59.6 152.6h.7M60.9 152.6h.7M62.2 152.6h.6M63.5 152.6h.6M64.7 152.6h.7M66 152.6h.6M67.3 152.6h.6M68.5 152.6h.7M69.8 152.6h.6M71.1 152.6h.6"/>
<path d="M72.3 152.6h.7M73.6 152.6h.7M74.9 152.6h.6M76.2 152.6h.6M77.4 152.6h.7M78.7 152.6h.6M80 152.6h.6M81.2 152.6h.7M82.5 152.6h.6M83.8 152.6h.6M85 152.6h.7M86.3 152.6h.7"/>
<path d="M87.6 152.6h.6M88.9 152.6h.6M90.1 152.6h.7M91.4 152.6h.6M92.7 152.6h.6M93.9 152.6h.7M95.2 152.6h.6M96.5 152.6h.6M97.7 152.6h.7M99 152.6h.7M100.3 152.6h.6M101.6 152.6h.6"/>
<path d="M102.8 152.6h.6M104.1 152.6h.6M105.3 152.6h.7M106.6 152.6h.6M107.9 152.6h.6M109.1 152.6h.7M110.4 152.6h.6M111.7 152.6h.6M112.9 152.6h.7M114.2 152.6h.7M115.5 152.6h.6M116.8 152.6h.6"/>
<path d="M118 152.6h.7M119.3 152.6h.6M120.6 152.6h.6M121.8 152.6h.7M123.1 152.6h.6M124.4 152.6h.6M125.6 152.6h.7M126.9 152.6h.7M128.2 152.6h.6M129.5 152.6h.6M130.7 152.6h.7M132 152.6h.6"/>
<path d="M133.3 152.6h.6M134.5 152.6h.7M135.8 152.6h.6M137.1 152.6h.6M138.3 152.6h.7M139.6 152.6h.7M140.9 152.6h.6M142.2 152.6h.6M143.4 152.6h.7M144.7 152.6h.6M146 152.6h.6M147.2 152.6h.7"/>
<path d="M148.5 152.6h.6M149.8 152.6h.6M151 152.6h.7M152.3 152.6h.6M153.5 152.6h.7M154.8 152.6h.6M156.1 152.6h.6M157.4 140.5v.7M157.4 141.8v.7M157.4 143.1v.6M157.4 144.4v.6M157.4 145.6v.7"/>
<path d="M157.4 146.9v.6M157.4 148.2v.6M157.4 149.4v.7M157.4 150.7v.6M157.4 152v.6M166.2 152.6h.7M166.2 141.2v.6M166.2 142.5v.6M166.2 143.7v.7M166.2 145v.6M166.2 146.3v.6M166.2 147.5v.7"/>
<path d="M166.2 148.8v.6M166.2 150.1v.6M166.2 151.3v.7M167.5 152.6h.6M168.8 152.6h.6M170.1 152.6h.6M171.3 152.6h.7M172.6 152.6h.6M173.9 152.6h.6M175.1 152.6h.7M176.4 152.6h.6M177.7 152.6h.6"/>
<path d="M178.9 152.6h.7M180.2 152.6h.6M181.5 152.6h.6M182.8 152.6h.6M184 152.6h.7M185.3 152.6h.6M186.6 152.6h.6M187.8 152.6h.7M189.1 152.6h.6M190.4 152.6h.6M191.6 152.6h.7M192.9 152.6h.6"/>
<path d="M194.2 152.6h.6M195.5 152.6h.6M196.7 152.6h.7M198 152.6h.6M199.3 152.6h.6M200.5 152.6h.7M201.8 152.6h.6M203.1 152.6h.6M204.3 152.6h.6M205.6 152.6h.6M206.8 152.6h.7M208.1 152.6h.6"/>
<path d="M209.4 152.6h.6M210.7 152.6h.6M211.9 152.6h.7M213.2 152.6h.6M214.5 152.6h.6M215.7 152.6h.7M217 152.6h.6M218.3 152.6h.6M219.5 152.6h.7M220.8 152.6h.6M222.1 152.6h.6M223.4 152.6h.6"/>
<path d="M224.6 152.6h.7M225.9 152.6h.6M227.2 152.6h.6M228.4 152.6h.6M229.7 152.6h.6M230.9 152.6h.7M232.2 152.6h.6M233.5 152.6h.6M234.7 152.6h.7M236 152.6h.6M237.3 152.6h.6M238.5 152.6h.7"/>
<path d="M239.8 152.6h.7M241.1 152.6h.6M242.4 152.6h.6M243.6 152.6h.7M244.9 152.6h.6M246.2 152.6h.6M247.4 152.6h.7M248.7 152.6h.6M250 152.6h.6M251.2 152.6h.7M252.5 152.6h.7M253.8 152.6h.6"/>
<path d="M255.1 152.6h.6M256.3 152.6h.7M257.6 152.6h.6M258.9 152.6h.6M260.1 152.6h.7M261.4 152.6h.6M262.7 152.6h.6M263.9 152.6h.7M265.2 152.6h.7M266.5 152.6h.6M267.8 152.6h.6M269 152.6h.7"/>
<path d="M270.3 152.6h.6M271.6 152.6h.6M272.8 140.5v.7M272.8 141.8v.7M272.8 143.1v.6M272.8 144.4v.6M272.8 145.6v.7M272.8 146.9v.6M272.8 148.2v.6M272.8 149.4v.7M272.8 150.7v.6M272.8 152v.6"/>
<path d="M290.6 155.2h6.3M227.3 199.9h63.3M227.3 185.5h63.3M227.3 189.5h63.3M227.3 181.8h63.3v21.5h-63.3zM227.3 193.9h63.3M243.5 188h.1M243.6 188.3h.1M250 199.9v3.4M272.5 199.9v3.4M273 181.8v7.7M57.1 203.4v6.3"/>
<path d="M102.8 203.4v6.3M148.5 203.4v6.3M192.9 203.4v6.3M238.5 203.4v6.3"/>
<circle cx="247" cy="61.8" r="2.69"/>
<circle cx="68.3" cy="103.1" r="2.7"/>
<circle cx="74.1" cy="107.5" r="10.4"/>
<circle cx="247" cy="101.8" r="2.69"/>
</g>
<path d="M245.5 60.6v2.6M69.8 101.9v2.5M245.5 100.6v2.5" fill="none" stroke="#000" stroke-width=".3"/>
<g fill="#000" stroke="#000" stroke-width=".14">
<circle cx="53.3" cy="58.7" r=".3"/>
<circle cx="53.3" cy="54.9" r=".3"/>
<circle cx="49.5" cy="75.2" r=".28"/>
<circle cx="49.5" cy="68.8" r=".28"/>
<circle cx="53.3" cy="65" r=".3"/>
<circle cx="55.8" cy="73.9" r=".3"/>
<circle cx="58.4" cy="72.6" r=".3"/>
<circle cx="60.9" cy="71.4" r=".3"/>
<circle cx="63.5" cy="70.1" r=".3"/>
<circle cx="66" cy="67.6" r=".3"/>
<circle cx="238.5" cy="61.8" r=".3"/>
<circle cx="49.5" cy="84.1" r=".28"/>
<circle cx="58.4" cy="82.8" r=".3"/>
<circle cx="60.9" cy="82.8" r=".3"/>
<circle cx="63.5" cy="82.8" r=".3"/>
<circle cx="67.3" cy="90.4" r=".3"/>
<circle cx="76.2" cy="103.1" r=".3"/>
<circle cx="76.2" cy="113.2" r=".3"/>
<circle cx="238.5" cy="101.8" r=".3"/>
</g>
<g font-size="7.9">
<text x="43.4" y="38.4">LCD接口</text>
<text x="183.2" y="42.2">LED状态灯</text>
</g>
<text font-size="3.3" x="184" y="125.9">不建议直接用GPIO驱动LED，需要加三极管来驱动</text>
<text font-size="2.9" x="248.1" y="198.3">AirM2M</text>
<g font-size="2.6">
<text x="43.2" y="127.2">1.预留电阻电容，对射频干扰有一定的抑制效果；</text>
<text x="43.2" y="132.3">2.VBAT是LCD背光灯供电正极，此电源可根据LCD模组的需求，自行设计。</text>
<text x="43.2" y="137.4">3.背光控制需用PWM控制，通过调整PWM占空比来调整背光亮度；</text>
<text x="43.2" y="142.5">4.R92电阻根据屏幕背光的导通电流来做调整。</text>
</g>
<g font-size="2">
<text x="95.2" y="91.7">ISINK是灌电流输入脚，最大可提供电流100mA，电流可调节</text>
<text x="95.2" y="94.2">恒流模式调节范围：1.68mA - 54.6mA</text>
<text x="95.2" y="99.3">Air724UG_NA，Air724UG_NAT 不支持这个功能</text>
<text x="95.2" y="96.8">用于驱动LCD背光灯，需要接背光灯的负极</text>
<text x="91.4" y="107.7">GPIO_5可以配置成PWM来调节亮度</text>
<text x="91.4" y="110.2">Air724UG_NA，Air724UG_NAT 必须加</text>
</g>
<text font-size="1.8" x="248" y="192.7">Hardware DEPT.</text>
<g font-size="1.5">
<text x="249.6" y="188.1">LCD_LED</text>
<text x="280" y="202.2">8</text>
<text x="286.3" y="202.4">14</text>
</g>
<text font-size="1.3" x="247.4" y="184.1">Air724UG 参考设计</text>
<g font-size="1">
<text x="281.4" y="184">V1.0</text>
<text x="282" y="188">A2</text>
<text x="239.1" y="202.1">Loukanghua</text>
</g>
<g font-size=".9">
<text x="246.9" y="35.2">VBAT</text>
<text x="51.3" y="49.2">VCC_LCD</text>
<text x="249.7" y="53">2.2K</text>
<text x="55.8" y="58.1">C124</text>
<text x="55.8" y="54.3">C123</text>
<text x="60.4" y="58.5">1uF</text>
<text x="60.5" y="54.7">4.7uF</text>
<text x="40" y="65.4">IOVCC</text>
<text x="40.9" y="64.1">GND</text>
<text x="45.7" y="63.8">1</text>
<text x="45.7" y="65.1">2</text>
<text x="204.2" y="61.9">LCD_DC/NET_STATUS/GPIO_1</text>
<text x="230.6" y="60.6">4.7K</text>
<text x="40.9" y="69.2">GND</text>
<text x="40.9" y="66.6">VCC</text>
<text x="41" y="70.4">RST</text>
<text x="41.1" y="67.9">SCL</text>
<text x="41.6" y="71.7">CS</text>
<text x="45.7" y="66.3">3</text>
<text x="45.7" y="67.6">4</text>
<text x="45.7" y="68.9">5</text>
<text x="45.7" y="70.1">6</text>
<text x="45.7" y="71.4">7</text>
<text x="71.9" y="71.3">R101</text>
<text x="72.1" y="67.5">R98</text>
<text x="72.1" y="70">R99</text>
<text x="78.7" y="67">22</text>
<text x="78.7" y="69.5">22</text>
<text x="78.7" y="70.8">22</text>
<text x="90.9" y="71.9">LCD_CS/WAKEUP_OUT/GPIO_3</text>
<text x="90.9" y="70.7">LCD_RST</text>
<text x="90.9" y="68.1">LCD_CLK/AP_WAKEUP_MODULE/GPIO_2</text>
<text x="239.6" y="68.2">47K</text>
<text x="40.9" y="75.5">GND</text>
<text x="41" y="73">SDA</text>
<text x="41.5" y="76.8">NC</text>
<text x="41.6" y="74.3">RS</text>
<text x="45.7" y="72.7">8</text>
<text x="45.7" y="74">9</text>
<text x="45.7" y="75.2">10</text>
<text x="45.7" y="76.5">11</text>
<text x="45.7" y="77.8">12</text>
<text x="57.1" y="77.5" transform="rotate(-90 57.1 77.5)">C30</text>
<text x="59.6" y="77.5" transform="rotate(-90 59.6 77.5)">C31</text>
<text x="62.2" y="77.5" transform="rotate(-90 62.2 77.5)">C32</text>
<text x="64.7" y="77.5" transform="rotate(-90 64.7 77.5)">C35</text>
<text x="67.3" y="77.5" transform="rotate(-90 67.3 77.5)">C36</text>
<text x="71.9" y="73.8">R100</text>
<text x="71.9" y="72.6">R102</text>
<text x="78.7" y="73.3">22</text>
<text x="78.7" y="72.1">22</text>
<text x="90.9" y="73.2">LCD_DATA/GPIO_0</text>
<text x="90.9" y="74.5">LCD_DC/NET_STATUS/GPIO_1</text>
<text x="246.9" y="75.2">VBAT</text>
<text x="41.5" y="78.1">NC</text>
<text x="41.5" y="79.3">NC</text>
<text x="41.5" y="80.6">NC</text>
<text x="41.5" y="81.9">NC</text>
<text x="41.5" y="83.1">NC</text>
<text x="45.7" y="79">13</text>
<text x="45.7" y="80.3">14</text>
<text x="45.7" y="81.6">15</text>
<text x="45.7" y="82.8">16</text>
<text x="56.8" y="81.8" transform="rotate(-90 56.8 81.8)">22PF</text>
<text x="59.3" y="81.8" transform="rotate(-90 59.3 81.8)">22PF</text>
<text x="61.8" y="81.8" transform="rotate(-90 61.8 81.8)">22PF</text>
<text x="64.4" y="81.8" transform="rotate(-90 64.4 81.8)">22PF</text>
<text x="66.9" y="81.8" transform="rotate(-90 66.9 81.8)">22PF</text>
<text x="40.5" y="89.5">LEDA</text>
<text x="40.9" y="84.4">GND</text>
<text x="40.9" y="85.6">GND</text>
<text x="41.5" y="86.9">NC</text>
<text x="41.5" y="88.2">NC</text>
<text x="45.7" y="84.1">17</text>
<text x="45.7" y="85.3">18</text>
<text x="45.7" y="86.6">19</text>
<text x="45.7" y="87.9">20</text>
<text x="45.7" y="89.2">21</text>
<text x="74.6" y="87.6">R92</text>
<text x="81.3" y="87.2">100</text>
<text x="81.5" y="89.8">0</text>
<text x="90.9" y="88.1">VBAT</text>
<text x="40.5" y="90.7">LEDK</text>
<text x="41.5" y="92">NC</text>
<text x="41.5" y="93.3">NC</text>
<text x="45.7" y="90.4">22</text>
<text x="45.7" y="91.7">23</text>
<text x="45.7" y="93">24</text>
<text x="74.5" y="90.2">R17</text>
<text x="90.9" y="90.4">ISINK</text>
<text x="249.7" y="93">2.2K</text>
<text x="64.1" y="101.4">Q3</text>
<text x="66.5" y="100.3">3</text>
<text x="79.1" y="101.9">R90</text>
<text x="204.7" y="101.9">LCD_SEL/NET_MODE/GPIO_4</text>
<text x="230.6" y="100.6">4.7K</text>
<text x="52.5" y="104.4">TRIODE-NPN-MMBT3904</text>
<text x="66.5" y="106.6">2</text>
<text x="70.6" y="102.9">1</text>
<text x="79.2" y="105.1">10k</text>
<text x="91.7" y="103.5">LCD_LIGHT_EN/GPIO_5</text>
<text x="74.9" y="110.3" transform="rotate(-90 74.9 110.3)">R91</text>
<text x="78.1" y="111" transform="rotate(-90 78.1 111)">100K</text>
<text x="239.6" y="108.2">47K</text>
<text x="228.2" y="184.3">TITLE:</text>
<text x="274.1" y="184.2">REV:</text>
<text x="228.2" y="191.9">DEPARTMENT:</text>
<text x="228.2" y="188.1">DOCUMENT NO.:</text>
<text x="274.2" y="188.1">SIZED:</text>
<text x="228.2" y="195.7">COMPANY:</text>
<text x="229.1" y="202.3">DESIGNER:</text>
<text x="250.7" y="202.3">Last Saved Date:</text>
<text x="262.7" y="202.2">2021/2/24</text>
<text x="274.1" y="202.3">SHEET:</text>
<text x="283" y="202.2">OF</text>
</g>
</svg>
